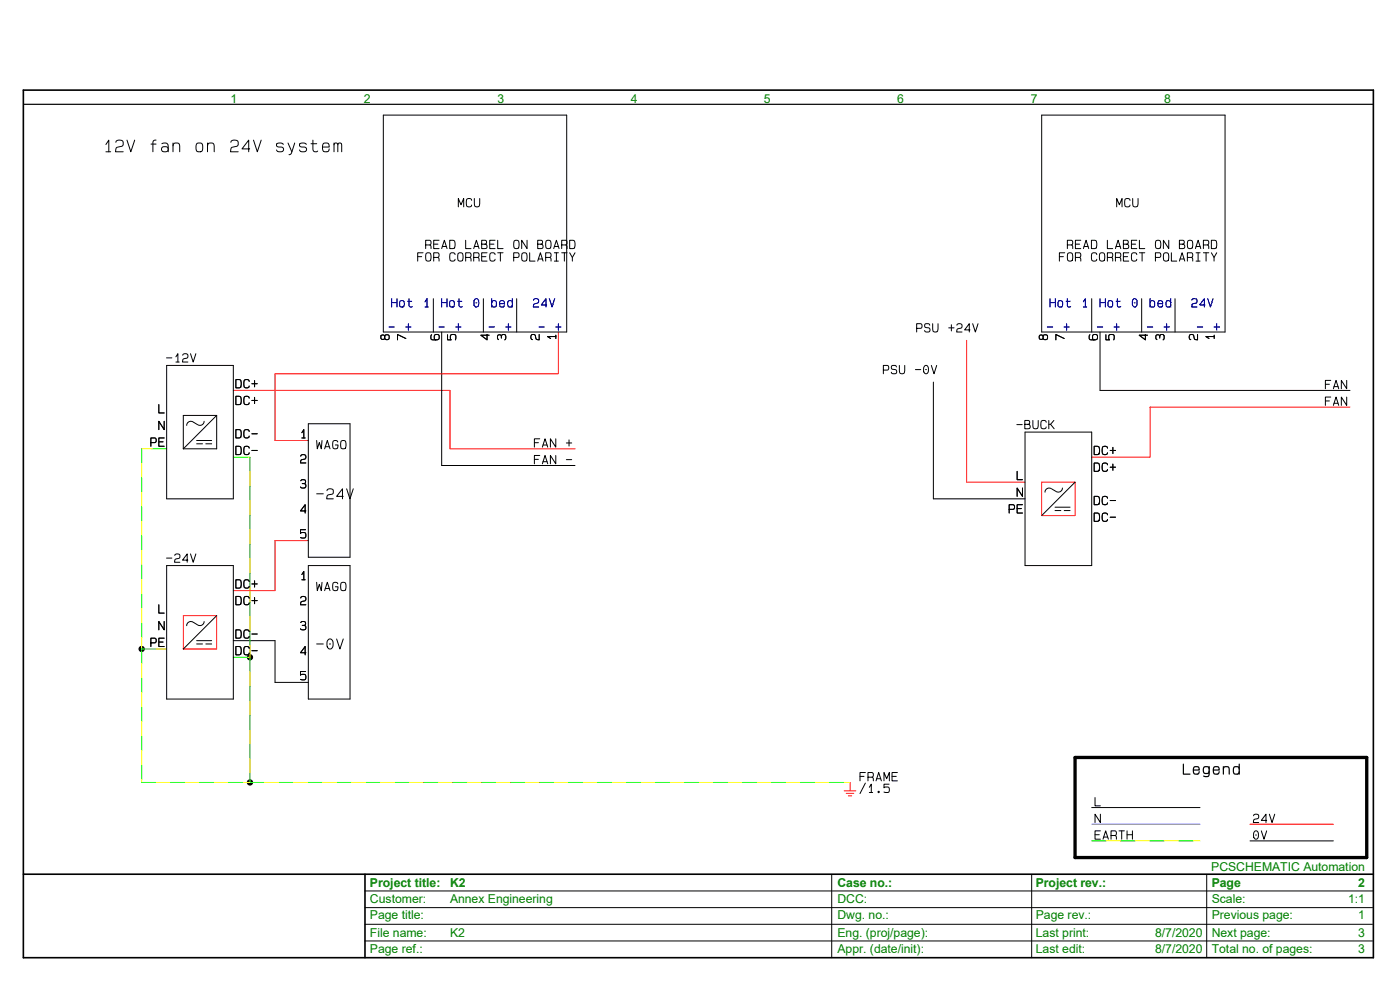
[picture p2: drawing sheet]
<svg xmlns="http://www.w3.org/2000/svg" width="420mm" height="297mm" viewBox="0 0 420 297" stroke-linecap="round" stroke-linejoin="round" font-family="sans-serif">
<path d="M7 27h405v260h-405zM7 262h405M109.5 262v25" fill="none" stroke="#000" stroke-width=".49"/>
<g fill="none" stroke="#000" stroke-width=".3">
<path d="M115 34.5h55v65h-55zM312.5 34.5h55v65h-55zM31.8 43.3l.8-1.3v3.5M31.8 45.5h1.4M34.8 42.7v-.4a1.16 1.16 0 0 1 1.8-.2 1.16 1.16 0 0 1 0 1.7l-1.6 .4-.4 1.3h2.4M38.1 42l1.1 3.5 1.2-3.5M45.3 43.2h1.5M46.8 42a.71 .71 0 0 0-.9 .7v2.8M48.6 43.1l.1-.1a1.14 1.14 0 0 1 1.8 .7v1.8M50.5 44.6l-.1-.3a1.15 1.15 0 0 0-1.9 .3 .74 .74 0 0 0 .6 .9l1.1-.1 .3-.6M51.9 42.9v2.6M51.9 43.7l.1-.4a1.19 1.19 0 0 1 1.6-.3l.3 .7v1.8"/>
<path d="M59.1 43a1.23 1.23 0 0 1 1.6 .3 2.47 2.47 0 0 1-.2 2.1 1.19 1.19 0 0 1-1.6-.4 2.39 2.39 0 0 1 .2-2zM62.3 42.9v2.6M62.3 43.7l.1-.4a1.19 1.19 0 0 1 1.6-.3l.3 .7v1.8M69.3 42.7v-.4a1.16 1.16 0 0 1 1.8-.2 1.16 1.16 0 0 1 0 1.7l-1.6 .4-.3 1.3h2.3M74.9 44.6h-2.3l2-2.6v3.5M76.1 42l1.1 3.5 1.2-3.5M85 43.3l-.7-.4-1.2 .2v.7l1.3 .3a.71 .71 0 0 1 .7 .7 .71 .71 0 0 1-.7 .7l-1.2-.1-.2-.5M86.4 42.9l1.1 2.6M88.4 42.9l-.9 2.9-.3 .4-.5 .2M91.9 43.3l-.7-.4-1.2 .2v.7l1.3 .3a.71 .71 0 0 1 .7 .7 .71 .71 0 0 1-.7 .7l-1.2-.1-.2-.5M93.3 43.1h1.7M93.9 42l.1 3.1 .4 .4 .9-.2"/>
<path d="M96.8 44.1h2a.95 .95 0 0 0-.7-1.2l-1.1 .1a2.31 2.31 0 0 0 0 2.4 1.23 1.23 0 0 0 1.7-.4l.1-.4M100.2 42.9v2.6M100.2 43.4l.4-.5 .7 .2v2.4M101.3 43.4l.4-.5 .7 .2 .1 2.4M142.3 59.5l.1 2a.79 .79 0 0 0 .7 .5 .79 .79 0 0 0 .7-.5l.1-2M339.8 59.5l.1 2a.79 .79 0 0 0 .7 .5 .79 .79 0 0 0 .7-.5l.1-2M125.3 76.9h1.2M126.9 75.8h-1.6v2.5M127.7 73.4l1.4-.1 .2-.4-.1-.7-.3-.2h-1.2v2.5M127.8 76l.5-.2 .9 .2v1.8l-.5 .5a.71 .71 0 0 1-.9-.5zM128.9 73.4l.3 .2 .1 .9M130.1 73.2h1.3"/>
<path d="M130.1 77.2l1.4-.1 .2-.4-.1-.7-.3-.2h-1.2v2.5M131.3 77.2l.3 .2 .1 .9M131.7 72h-1.6v2.5h1.6M132.5 74.5l.8-2.5 .8 2.5M132.7 73.9h1.2M134.9 72h1l.5 .2 .1 1.4-.3 .8-1.3 .1zM136.5 76.3a.83 .83 0 0 0-1-.6 .83 .83 0 0 0-.6 1v.6a.83 .83 0 0 0 .6 1 .83 .83 0 0 0 1-.6M137.4 76l.5-.2 .9 .2v1.8l-.5 .5a.71 .71 0 0 1-.9-.5zM137.5 62v-2.5l.8 1.9 .8-1.9v2.5M139.7 72v2.5h1.6M139.7 77.2l1.4-.1 .2-.4-.1-.7-.3-.2h-1.2v2.5M140.9 77.2l.3 .2 .1 .9"/>
<path d="M141.5 60a.83 .83 0 0 0-1-.5 .83 .83 0 0 0-.6 .9v.7a.83 .83 0 0 0 .6 .9 .83 .83 0 0 0 1-.6M142.1 74.5l.8-2.5 .8 2.5M142.1 77.2l1.4-.1 .2-.4-.1-.7-.3-.2h-1.2v2.5M142.3 73.9h1.2M143.3 77.2l.3 .2 .1 .9M144.5 73.2l1.3-.1 .1-.9-.3-.2h-1.1v2.5h1a.67 .67 0 0 0 .6-.7 .67 .67 0 0 0-.6-.6M144.5 76.9h1.3M146.1 75.8h-1.6v2.5h1.6M146.9 73.2h1.3M148.5 72h-1.6v2.5h1.6M148.5 76.3a.83 .83 0 0 0-1-.6 .83 .83 0 0 0-.6 1v.6a.83 .83 0 0 0 .6 1 .83 .83 0 0 0 1-.6M149.3 72v2.5h1.6"/>
<path d="M149.3 75.8h1.6M150.1 75.8v2.5M154.1 77.2l1.4-.1 .2-.4-.1-.7-.3-.2h-1.2v2.5M154.2 72.2l.5-.2 .9 .2v1.8l-.5 .5a.71 .71 0 0 1-.9-.5zM156.6 76l.5-.2 .9 .2v1.8l-.5 .5a.71 .71 0 0 1-.9-.5zM158.1 72v2.5l-1.6-2.5v2.5M158.9 75.8v2.5h1.6M161.3 73.2l1.3-.1 .1-.9-.3-.2h-1.1v2.5h1a.67 .67 0 0 0 .6-.7 .67 .67 0 0 0-.6-.6M161.3 78.3l.8-2.5 .8 2.5M161.5 77.6h1.2M163.7 77.2l1.4-.1 .2-.4-.1-.7-.3-.2h-1.2v2.5M163.8 72.2l.5-.2 .9 .2v1.8l-.5 .5a.71 .71 0 0 1-.9-.5z"/>
<path d="M164.9 77.2l.3 .2 .1 .9M166.1 74.5l.8-2.5 .8 2.5M166.3 73.9h1.2M166.3 78.3h1.2M166.3 75.8h1.2M166.9 75.8v2.5M168.5 73.4l1.4-.1 .2-.4-.1-.7-.3-.2h-1.2v2.5M168.5 75.8h1.6M169.3 75.8v2.5M169.7 73.4l.3 .2 .1 .9M170.9 72h1l.5 .2 .1 1.4-.3 .8-1.3 .1zM170.9 75.8l.8 1.4v1.1"/>
<path d="M172.5 75.8l-.8 1.4M317.8 76.9h1.2M319.4 75.8h-1.6v2.5M320.2 73.4l1.4-.1 .2-.4-.1-.7-.3-.2h-1.2v2.5M320.3 76l.5-.2 .9 .2v1.8l-.5 .5a.71 .71 0 0 1-.9-.5zM321.4 73.4l.3 .2 .1 .9M322.6 73.2h1.3M322.6 77.2l1.4-.1 .2-.4-.1-.7-.3-.2h-1.2v2.5M323.8 77.2l.3 .2 .1 .9M324.2 72h-1.6v2.5h1.6M325 74.5l.8-2.5 .8 2.5M325.2 73.9h1.2"/>
<path d="M327.4 72h1l.5 .2 .1 1.4-.3 .8-1.3 .1zM329 76.3a.83 .83 0 0 0-.9-.6 .83 .83 0 0 0-.7 1v.6a.83 .83 0 0 0 .7 1 .83 .83 0 0 0 .9-.6M329.9 76l.5-.2 .9 .2v1.8l-.5 .5a.71 .71 0 0 1-.9-.5zM332.2 72v2.5h1.6M332.2 77.2l1.4-.1 .2-.4-.1-.7-.3-.2h-1.2v2.5M333.4 77.2l.3 .2 .1 .9M334.6 74.5l.8-2.5 .8 2.5M334.6 77.2l1.4-.1 .2-.4-.1-.7-.3-.2h-1.2v2.5M334.8 73.9h1.2M335 62v-2.5l.8 1.9 .8-1.9v2.5M335.8 77.2l.3 .2 .1 .9M337 73.2l1.3-.1 .1-.9-.3-.2h-1.1v2.5h1a.67 .67 0 0 0 .6-.7 .67 .67 0 0 0-.6-.6"/>
<path d="M337 76.9h1.3M338.6 75.8h-1.6v2.5h1.6M339 60a.83 .83 0 0 0-1-.5 .83 .83 0 0 0-.6 .9v.7a.83 .83 0 0 0 .6 .9 .83 .83 0 0 0 1-.6M339.4 73.2h1.3M341 72h-1.6v2.5h1.6M341 76.3a.83 .83 0 0 0-.9-.6 .83 .83 0 0 0-.7 1v.6a.83 .83 0 0 0 .7 1 .83 .83 0 0 0 .9-.6M341.8 72v2.5h1.6M341.8 75.8h1.6M342.6 75.8v2.5M346.6 77.2l1.4-.1 .2-.4-.1-.7-.3-.2h-1.2v2.5M346.8 72.2l.4-.2 .9 .2v1.8l-.5 .5a.71 .71 0 0 1-.9-.5zM349.1 76l.5-.2 .9 .2v1.8l-.5 .5a.71 .71 0 0 1-.9-.5z"/>
<path d="M350.6 72v2.5l-1.6-2.5v2.5M351.4 75.8v2.5h1.6M353.8 73.2l1.3-.1 .1-.9-.3-.2h-1.1v2.5h1a.67 .67 0 0 0 .6-.7 .67 .67 0 0 0-.6-.6M353.8 78.3l.8-2.5 .8 2.5M354 77.6h1.2M356.2 77.2l1.4-.1 .2-.4-.1-.7-.3-.2h-1.2v2.5M356.3 72.2l.5-.2 .9 .2v1.8l-.5 .5a.71 .71 0 0 1-.9-.5zM357.4 77.2l.3 .2 .1 .9M358.6 74.5l.8-2.5 .8 2.5M358.8 73.9h1.2M358.8 78.3h1.2M358.8 75.8h1.2"/>
<path d="M359.4 75.8v2.5M361 73.4l1.4-.1 .2-.4-.1-.7-.3-.2h-1.2v2.5M361 75.8h1.6M361.8 75.8v2.5M362.2 73.4l.3 .2 .1 .9M363.4 75.8l.8 1.4v1.1M363.4 72h1l.5 .2 .1 1.4-.3 .8-1.3 .1zM365 75.8l-.8 1.4M130 89.5v10M132.5 99.5v40h40M145 89.5v10M155 89.5v10"/>
<path d="M275 98.4l1.4-.1 .2-.4-.1-.7-.3-.2h-1.2v2.5M278.9 97.5l-.4-.5-.9 .1-.2 .4 .2 .6 1.3 .4 .1 .5-.2 .4-.9 .1-.5-.5M279.8 97l.1 2a.79 .79 0 0 0 .7 .5 .79 .79 0 0 0 .7-.5l.1-2M284.6 98.3h1.6M285.4 97.3v1.9M287.1 97.5a.8 .8 0 0 1 1.2-.4 .8 .8 0 0 1 0 1.2l-1 .3-.3 .9h1.6M291 98.9h-1.6l1.4-1.9v2.5M291.8 97l.8 2.5 .8-2.5M327.5 89.5v10M330 99.5v17.5h75M342.5 89.5v10M352.5 89.5v10"/>
<path d="M50 107.3h1.6M50 109.5h20v40h-20zM52.8 106.9l.6-.9v2.5M52.8 108.5h1M54.8 106.5a.8 .8 0 0 1 1.2-.5 .8 .8 0 0 1 .1 1.3l-1.1 .3-.2 .9h1.6M57.1 106l.9 2.5 .8-2.5M70.8 113.7h1l.4 .3 .2 1.3-.4 .9h-1.2zM70.8 118.8h1l.4 .2 .2 1.3-.4 .9-1.2 .1zM74.8 114.3a.83 .83 0 0 0-1-.6 .83 .83 0 0 0-.6 1v.6a.83 .83 0 0 0 .6 1 .83 .83 0 0 0 1-.6M74.8 119.3a.83 .83 0 0 0-1-.5 .83 .83 0 0 0-.6 .9v.6a.83 .83 0 0 0 .6 1 .83 .83 0 0 0 1-.6M75.6 115h1.6M76.4 114.1v1.8"/>
<path d="M76.4 119.1v1.8M115.4 100.8l.5-.5 .6 .1 .3 .3v.7l-.3 .3h-.8l-.3-.4M121.8 101.5l-2.5-1.3v1.7M129.5 100.3l-.2 .4v1a2.66 2.66 0 0 0 2.2 0l.3-.4-.1-.8-1-.3-.4 .5 .1 1 .3 .2M134.3 100.3v1.6h1.1l-.3-.5v-.7l.3-.4h1.1a1.22 1.22 0 0 1 .1 1.6M146.1 100.2v1.7l-1.8-1.4h2.4M150.4 101.3l-.1-.8-.8-.1-.3 1.1 .4 .3M150.4 100.8l.5-.6 .8 .3a1.13 1.13 0 0 1-.3 1.4M161.8 100.2v1.7l-1-.3-.4-1.3a.82 .82 0 0 0-1.1 .4 .82 .82 0 0 0 .4 1.1M166.8 100.9h-2.5l.9 .6M166.8 100.5v1M265 110.9l1.4-.1 .2-.4-.1-.7-.3-.2h-1.2v2.5"/>
<path d="M268.9 110l-.4-.5-.9 .1-.2 .4 .2 .6 1.3 .4 .1 .5-.2 .4-.9 .1-.5-.5M269.8 109.5l.1 2a.79 .79 0 0 0 .7 .5 .79 .79 0 0 0 .7-.5l.1-2M274.6 110.8h1.6M277.5 109.6l.2-.1a1.35 1.35 0 0 1 1 1.1 1.35 1.35 0 0 1-.5 1.3l-.3 .1a1.35 1.35 0 0 1-1-1 1.35 1.35 0 0 1 .6-1.4zM277.7 110.8h.2M279.4 109.5l.8 2.5 .8-2.5M280 114.5v35h27.5M312.9 100.8l.5-.5 .6 .1 .3 .3v.7l-.3 .3h-.8l-.3-.4M319.3 101.5l-2.5-1.3v1.7M327 100.3l-.3 .4 .1 1a2.66 2.66 0 0 0 2.2 0l.2-.4v-.8l-1-.3-.4 .5 .1 1 .3 .2M331.8 100.3v1.6h1.1l-.3-.5v-.7l.3-.4h1.1a1.22 1.22 0 0 1 .1 1.6M343.6 100.2v1.7l-1.8-1.4h2.5"/>
<path d="M347.9 100.8l.5-.6 .8 .3a1.13 1.13 0 0 1-.3 1.4M347.9 101.3v-.8l-.9-.1-.2 1.1 .3 .3M359.3 100.2v1.7l-1-.3-.4-1.3a.82 .82 0 0 0-1.1 .4 .82 .82 0 0 0 .4 1.1M364.3 100.5v1M364.3 100.9h-2.5l.9 .6M397.6 115.2h1.2M399.2 114h-1.6v2.5M399.2 119h-1.6v2.5M400 116.5l.8-2.5 .8 2.5M400.2 115.9h1.2M404 114v2.5l-1.6-2.5v2.5M404 119v2.5l-1.6-2.5v2.5"/>
<path d="M45.3 132.7l1.4-.1 .2-.4-.1-.7-.3-.2h-1.2v2.5M47.6 121.3v2.5h1.7M47.6 132.4h1.3M49.3 131.3h-1.7v2.5h1.7M49.3 126.3v2.5l-1.7-2.5v2.5M57.9 126.4a1.24 1.24 0 0 0-1.9 1.1M58 126.5l1.2 .8M59 132h4.5M59 133h1.7M61.2 126.3a1.24 1.24 0 0 1-1.8 1M61.7 133h1.8M65 124.5h-10v10"/>
<path d="M65 124.5l-10 10M65 124.5v10h-10M70.8 128.8h1l.4 .2 .2 1.3-.4 .9-1.2 .1zM70.8 133.8h1l.4 .2 .2 1.3-.4 .9h-1.2zM74.8 129.3a.83 .83 0 0 0-1-.6 .83 .83 0 0 0-.6 1v.6a.83 .83 0 0 0 .6 1 .83 .83 0 0 0 1-.6M74.8 134.3a.83 .83 0 0 0-1-.6 .83 .83 0 0 0-.6 1v.6a.83 .83 0 0 0 .6 1 .83 .83 0 0 0 1-.6M75.6 120h1.6M75.6 130h1.6M75.6 135h1.6M90.2 136.7a.8 .8 0 0 1 1.2-.4 .8 .8 0 0 1 .1 1.3l-1.1 .2-.3 .9h1.7M90.6 129.7l.5-.9v2.5M90.6 131.3h.9"/>
<path d="M92.5 127h12.5v40h-12.5zM95 132l.2 2.5 .6-1.9 .6 1.9 .2-2.5M97.4 134.5l.8-2.5 .8 2.5M97.6 133.9h1.2M101.3 132.5l-.5-.5a.71 .71 0 0 0-.9 .5v1.5a.79 .79 0 0 0 .7 .5 .79 .79 0 0 0 .7-.5l.1-.6h-.8M102.3 132.2l.5-.2 .9 .2v1.8l-.5 .5a.71 .71 0 0 1-.9-.5zM160.3 132.7h1.2M160.3 137.7h1.2M161.9 131.5h-1.6v2.5M161.9 136.5h-1.6v2.5M162.7 134l.8-2.5 .8 2.5M162.7 139l.8-2.5 .8 2.5"/>
<path d="M162.9 133.4h1.2M162.9 138.4h1.2M166.7 131.5v2.5l-1.6-2.5v2.5M166.7 136.5v2.5l-1.6-2.5v2.5M169.9 132.8h1.6M169.9 137.8h1.6M170.7 131.8v1.9M305.1 127.3h1.6M307.4 127.2l1.3-.1 .1-.9-.3-.2h-1.1v2.5h1a.67 .67 0 0 0 .7-.7 .67 .67 0 0 0-.7-.6M307.5 129.5h20v40h-20zM309.9 126v2a.79 .79 0 0 0 .8 .5 .79 .79 0 0 0 .7-.5l.1-2M313.9 126.6a.83 .83 0 0 0-1-.6 .83 .83 0 0 0-.6 .9v.7a.83 .83 0 0 0 .6 .9 .83 .83 0 0 0 1-.5"/>
<path d="M314.6 126v2.5M314.6 127.2h.6l1.1 1.3M316.2 126l-1 1.2M328.3 133.8h.9l.5 .2 .2 1.3-.4 .9h-1.2zM328.3 138.8h.9l.5 .2 .2 1.3-.4 .9-1.2 .1zM332.3 134.3a.83 .83 0 0 0-1-.6 .83 .83 0 0 0-.7 1v.6a.83 .83 0 0 0 .7 1 .83 .83 0 0 0 1-.6M332.3 139.3a.83 .83 0 0 0-1-.5 .83 .83 0 0 0-.7 .9v.6a.83 .83 0 0 0 .7 1 .83 .83 0 0 0 1-.6M333.1 135h1.6M333.9 134.1v1.8M333.9 139.1v1.8M397.6 120.2h1.2M400 121.5l.8-2.5 .8 2.5"/>
<path d="M400.2 120.9h1.2M90.2 144.1l.4-.3 1 .2-.1 .9h-.8M91.2 144.9l.6 .5-.3 .8a1.13 1.13 0 0 1-1.4-.3M91.7 158.8h-1.6v1.1l.5-.3h.7l.4 .3v1.1a1.22 1.22 0 0 1-1.6 .1M91.8 153.1h-1.7l1.4-1.8v2.5M95 148h2M98.1 147.1a.99 .99 0 0 1 1.5-.6 .99 .99 0 0 1 .1 1.6l-1.4 .3-.3 1.1h2M103 148.8h-2l1.7-2.3v3M104 146.5l1 3 1-3M302.7 152.7l1.4-.1 .3-.4-.1-.7-.3-.2h-1.3v2.5M305.1 141.3v2.5h1.6M305.1 152.4h1.3"/>
<path d="M306.7 151.3h-1.6v2.5h1.6M306.7 146.3v2.5l-1.6-2.5v2.5M315.4 146.4a1.24 1.24 0 0 0-1.9 1.1M315.5 146.5l1.3 .8M316.5 152h4.5M316.5 153h1.8M318.7 146.3a1.24 1.24 0 0 1-1.8 1M319.3 153h1.7M322.5 144.5l-10 10M328.3 148.8h.9l.5 .2 .2 1.3-.4 .9-1.2 .1zM328.3 153.8h.9l.5 .2 .2 1.3-.4 .9-1.2 .1zM332.3 149.3a.83 .83 0 0 0-1-.5 .83 .83 0 0 0-.7 .9v.6a.83 .83 0 0 0 .7 1 .83 .83 0 0 0 1-.6"/>
<path d="M332.3 154.3a.83 .83 0 0 0-1-.6 .83 .83 0 0 0-.7 1v.6a.83 .83 0 0 0 .7 1 .83 .83 0 0 0 1-.6M333.1 140h1.6M333.1 150h1.6M333.1 155h1.6M50 167.3h1.6M50 169.5h20v40h-20zM52.4 166.5a.8 .8 0 0 1 1.2-.4 .8 .8 0 0 1 .1 1.2l-1.1 .3-.2 .9h1.6M56.4 167.9h-1.6l1.4-1.9v2.5M57.1 166l.9 2.5 .8-2.5M70.8 173.8h1l.4 .2 .2 1.3-.4 .9-1.2 .1zM70.8 178.8h1l.4 .2 .2 1.3-.4 .9-1.2 .1zM74.8 174.3a.83 .83 0 0 0-1-.6 .83 .83 0 0 0-.6 1v.6a.83 .83 0 0 0 .6 1 .83 .83 0 0 0 1-.6"/>
<path d="M74.8 179.3a.83 .83 0 0 0-1-.6 .83 .83 0 0 0-.6 1v.6a.83 .83 0 0 0 .6 1 .83 .83 0 0 0 1-.6M75.6 175h1.6M76.4 174.1v1.8M76.4 179.1v1.8M90.2 179.2a.8 .8 0 0 1 1.2-.4 .8 .8 0 0 1 .1 1.3l-1.1 .2-.3 1h1.7M90.6 172.2l.5-.9v2.5M90.6 173.8h.9M92.5 169.5h12.5v40h-12.5zM95 174.5l.2 2.5 .6-1.9 .6 1.9 .2-2.5M97.4 177l.8-2.5 .8 2.5M97.6 176.4h1.2M101.3 175l-.5-.5a.71 .71 0 0 0-.9 .5v1.6a.79 .79 0 0 0 .7 .4 .79 .79 0 0 0 .7-.4l.1-.7h-.8"/>
<path d="M102.3 174.8l.5-.3 .9 .3v1.8l-.5 .4a.71 .71 0 0 1-.9-.4zM45.3 192.7l1.4-.1 .2-.4-.1-.7-.3-.2h-1.2v2.5M47.6 181.3v2.4h1.7M47.6 192.4h1.3M49.3 191.3h-1.7v2.5h1.7M49.3 186.3v2.5l-1.7-2.5v2.5M57.9 186.4a1.24 1.24 0 0 0-1.9 1.1M58 186.5l1.2 .8M59 192h4.5M59 193h1.7M61.2 186.3a1.24 1.24 0 0 1-1.8 1M61.7 193h1.8"/>
<path d="M65 184.5l-10 10M70 192h12.5v12.5h10M70.8 188.8h1l.4 .2 .2 1.3-.4 .9-1.2 .1zM70.8 193.8h1l.4 .2 .2 1.3-.4 .9-1.2 .1zM74.8 189.3a.83 .83 0 0 0-1-.5 .83 .83 0 0 0-.6 .9v.6a.83 .83 0 0 0 .6 1 .83 .83 0 0 0 1-.6M74.8 194.3a.83 .83 0 0 0-1-.5 .83 .83 0 0 0-.6 .9v.6a.83 .83 0 0 0 .6 1 .83 .83 0 0 0 1-.6M75.6 180h1.6M75.6 190h1.6M75.6 195h1.6M90.2 186.6l.4-.3 1 .2-.1 .9h-.8M91.2 187.4l.6 .5-.3 .8a1.13 1.13 0 0 1-1.4-.3M91.8 195.6h-1.7l1.4-1.8v2.5"/>
<path d="M95 193h2M98.6 191.6a.94 .94 0 0 1 1 .1 .94 .94 0 0 1 .3 .9 1.52 1.52 0 0 1-.7 1.9 .94 .94 0 0 1-1.1-1.1 1.67 1.67 0 0 1 .5-1.8zM98.8 193h.4M101 191.5l1 3 1-3M91.7 201.3h-1.6v1.1l.5-.3h.7l.4 .3v1.1a1.22 1.22 0 0 1-1.6 .1M258 232.7h1.2M259.6 231.5h-1.6v2.5M259.6 234.7l-1.6 3.1M260.4 232.9h1.4l.2-.4-.1-.7-.3-.3h-1.2v2.5M260.8 235.9l.6-.9v2.5M260.8 237.5h1M261.6 232.9l.3 .3 .1 .8"/>
<path d="M262.8 234l.8-2.5 .8 2.5M263 233.4h1.2M265.2 234v-2.5l.8 1.9 .8-1.9v2.5M266.7 235h-1.5v1.1l.5-.2h.6l.4 .2v1.2a1.22 1.22 0 0 1-1.5 .1M267.6 232.7h1.3M269.2 231.5h-1.6v2.5h1.6M328.5 239v2.5h1.6M327.5 242h32.5M328.5 250.2h1.3M330.1 249h-1.6v2.5h1.6M330.1 244v2.5l-1.6-2.5v2.5M330.9 251.5l.8-2.5 .8 2.5"/>
<path d="M331.1 250.9h1.2M333.3 250.4l1.4-.1 .2-.4-.1-.7-.3-.2h-1.2v2.5M334.5 250.4l.3 .2 .1 .9M335.7 249h1.6M336.5 249v2.5M338.1 249v2.5M338.1 250.2h1.6M339.7 249v2.5M375 252h25M376.1 244.5a.8 .8 0 0 1 1.2-.4 .8 .8 0 0 1 0 1.2l-1 .3-.3 .9h1.6M376.5 249.1l.2-.1a1.35 1.35 0 0 1 1 1.1 1.35 1.35 0 0 1-.6 1.3l-.2 .1a1.35 1.35 0 0 1-1-1.1 1.35 1.35 0 0 1 .6-1.3zM376.7 250.3h.2"/>
<path d="M378.4 249l.8 2.5 .8-2.5M380 245.9h-1.6l1.4-1.9v2.5M380.8 244l.8 2.5 .8-2.5M109.5 272h302.3M109.5 277h302.3M109.5 267h302.5M249.5 262v25M309.5 262v25M362 262v25M109.5 282h302.3"/>
<circle cx="114.9" cy="101" r=".69"/>
<circle cx="312.4" cy="101" r=".69"/>
<circle cx="42.5" cy="194.5" r=".79"/>
<circle cx="75" cy="197" r=".79"/>
<circle cx="75" cy="234.5" r=".79"/>
<circle cx="263.6" cy="237.4" r=".2"/>
</g>
<path d="M7.3 31.3h404.7M355 229v3h2M358 230.8h1.8a.8 .8 0 0 0-.6-1h-.9l-.2 .3v1.5a1.08 1.08 0 0 0 1.4 .3l.3-.6M362.8 230.5l-.1-.4a.98 .98 0 0 0-1.6 0v1.3a1.08 1.08 0 0 0 1.4 .3l.3-.6M362.8 229.8l-.1 2.6a1.15 1.15 0 0 1-1.6 .2M364 230.8h1.8a.8 .8 0 0 0-.6-1h-.9l-.2 .3v1.5a1.08 1.08 0 0 0 1.4 .3l.3-.6M367 229.8v2.2M367 230.5l.1-.4a.98 .98 0 0 1 1.6 0l.1 1.9M371.8 229v3M371.8 230.5l-.1-.4a.98 .98 0 0 0-1.6 0v1.5a1.08 1.08 0 0 0 1.4 .3l.3-.6" fill="none" stroke="#000" stroke-width=".36"/>
<g fill="#000">
<circle cx="42.5" cy="194.5" r=".79"/>
<circle cx="75" cy="197" r=".79"/>
<circle cx="75" cy="234.5" r=".79"/>
</g>
<g fill="none" stroke="#0f0" stroke-width=".3">
<path d="M42.5 134.5v4.4M45.7 134.5h4.3M70 137h4.4M75 137v4.4M42.5 143.2v4.4M42.5 151.9v4.4M75 145.7v4.4M75 154.4v4.4M42.5 160.6v4.4M42.5 169.3v4.3M42.5 178v4.3M75 163.1v4.3"/>
<path d="M75 171.8v4.3M42.5 186.7v4.3M46.8 194.5h-4.3v4.4M70 197h4.4M75 180.5v4.3M75 189.2v4.3M75 197v4.4M42.5 203.2v4.4M42.5 211.9v4.3M75 205.7v4.4M75 214.4v4.4M42.5 220.6v4.3"/>
<path d="M42.5 229.3v4.3M42.5 234.5h4.3M51.2 234.5h4.3M59.9 234.5h4.3M68.6 234.5h4.3M75 223.1v4.3M75 231.8v2.7h4.4M83.7 234.5h4.4M92.4 234.5h4.3M101.1 234.5h4.3M109.8 234.5h4.3M118.5 234.5h4.3"/>
<path d="M127.2 234.5h4.3M135.9 234.5h4.3M144.6 234.5h4.3M153.3 234.5h4.3M162 234.5h4.3M170.6 234.5h4.4M179.3 234.5h4.4M188 234.5h4.4M196.7 234.5h4.4M205.4 234.5h4.4M214.1 234.5h4.4M222.8 234.5h4.4"/>
<path d="M231.5 234.5h4.4M240.2 234.5h4.4M248.9 234.5h4.4M327.5 252h4.4M336.2 252h4.4M344.9 252h4.3M353.6 252h4.3"/>
</g>
<g fill="none" stroke="#ff0" stroke-width=".3">
<path d="M42.5 138.9v4.3M42.5 134.5h3.2M74.4 137h.6M42.5 147.6v4.3M42.5 156.3v4.3M75 141.4v4.3M75 150.1v4.3M75 158.8v4.3M42.5 165v4.3M42.5 173.6v4.4M75 167.4v4.4M75 176.1v4.4"/>
<path d="M42.5 182.3v4.4M42.5 191v3.5M42.5 198.9v4.3M46.8 194.5h3.2M75 193.5v3.5h-.6M75 184.8v4.4M42.5 207.6v4.3M42.5 216.2v4.4M75 201.4v4.3M75 210.1v4.3M75 218.8v4.3M42.5 224.9v4.4"/>
<path d="M42.5 233.6v.9M46.8 234.5h4.4M55.5 234.5h4.4M64.2 234.5h4.4M72.9 234.5h2.1M75 227.4v4.4M79.4 234.5h4.3M88.1 234.5h4.3M96.7 234.5h4.4M105.4 234.5h4.4M114.1 234.5h4.4M122.8 234.5h4.4"/>
<path d="M131.5 234.5h4.4M140.2 234.5h4.4M148.9 234.5h4.4M157.6 234.5h4.4M166.3 234.5h4.3M175 234.5h4.3M183.7 234.5h4.3M192.4 234.5h4.3M201.1 234.5h4.3M209.8 234.5h4.3M218.5 234.5h4.3M227.2 234.5h4.3"/>
<path d="M235.9 234.5h4.3M244.6 234.5h4.3M253.3 234.5h1.7M331.9 252h4.3M340.6 252h4.3M349.2 252h4.4M357.9 252h2.1"/>
</g>
<path d="M167.5 99.5v12.5h-85v20h10M70 117h65v17.5h37.5M290 102v42.5h17.5M405 122h-60v15h-17.5M312.5 144.5h10v10h-10zM92.5 162h-10v15h-12.5M55 184.5h10v10h-10zM253.3 237h3.5M253.9 237.8h2.2M254.5 238.5h1M255 234.5v2.5M375 247h25" fill="none" stroke="#f00" stroke-width=".3"/>
<path d="M327.5 247h32.5" fill="none" stroke="#0080ff" stroke-width=".3"/>
<path d="M322.5 227h87.5v30h-87.5z" fill="none" stroke="#000" stroke-width=".99"/>
<g fill="none" stroke="#00f" stroke-width=".3">
<path d="M116.7 98h1.6M117.5 89.5v2.5M117.5 90.7h1.6M119.1 89.5v2.5M120.1 90.2a.83 .83 0 0 1 1.1 .2v1.3a.83 .83 0 0 1-1.1 .2l-.2-.5zM121.7 98h1.6M122.3 90.3h1.2M122.5 97.1v1.8M122.7 89.5l.1 2.3 .3 .2 .6-.1M127.5 90.4l.6-.9v2.5M127.5 92h1M131.7 98h1.6"/>
<path d="M132.5 89.5v2.5M132.5 90.7h1.6M134.1 89.5v2.5M135.1 90.2a.83 .83 0 0 1 1.1 .2v1.3a.83 .83 0 0 1-1.1 .2l-.2-.5zM136.7 98h1.6M137.3 90.3h1.2M137.5 97.1v1.8M137.7 89.5l.1 2.3 .3 .2 .6-.1M142.6 89.6l.2-.1a1.35 1.35 0 0 1 1 1.1 1.35 1.35 0 0 1-.5 1.3l-.3 .1a1.35 1.35 0 0 1-1-1 1.35 1.35 0 0 1 .6-1.4zM142.8 90.8h.2M146.7 98h1.6M147.5 90.8l.1-.4a.83 .83 0 0 1 1.1-.2l.1 1.5a.83 .83 0 0 1-1.1 .2l-.2-.5"/>
<path d="M147.5 89.5v2.5M149.9 91h1.4l-.1-.6a.83 .83 0 0 0-1.1-.2l-.1 1.5a.83 .83 0 0 0 1.1 .2l.2-.5M151.7 98h1.6M152.5 97.1v1.8M153.7 90.8l-.1-.4a.83 .83 0 0 0-1.1-.2l-.1 1.5a.83 .83 0 0 0 1.1 .2l.2-.5M153.7 89.5v2.5M160.1 90a.8 .8 0 0 1 1.2-.4 .8 .8 0 0 1 0 1.2l-1 .3-.3 .9h1.6M161.7 98h1.6M164 91.4h-1.6l1.4-1.9v2.5M164.8 89.5l.8 2.5 .8-2.5M166.7 98h1.6M167.5 97.1v1.8"/>
<path d="M314.2 98h1.6M315 89.5v2.5M315 90.7h1.6M316.6 89.5v2.5M317.6 90.2a.83 .83 0 0 1 1.1 .2v1.3a.83 .83 0 0 1-1.1 .2l-.2-.5zM319.2 98h1.6M319.8 90.3h1.2M320 97.1v1.8M320.2 89.5l.1 2.3 .3 .2 .6-.1M325 90.4l.6-.9v2.5M325 92h1M329.2 98h1.6"/>
<path d="M330 89.5v2.5M330 90.7h1.6M331.6 89.5v2.5M332.6 90.2a.83 .83 0 0 1 1.1 .2v1.3a.83 .83 0 0 1-1.1 .2l-.2-.5zM334.2 98h1.6M334.8 90.3h1.2M335 97.1v1.8M335.2 89.5l.1 2.3 .3 .2 .6-.1M340.1 89.6l.2-.1a1.35 1.35 0 0 1 1 1.1 1.35 1.35 0 0 1-.5 1.3l-.2 .1a1.35 1.35 0 0 1-1.1-1 1.35 1.35 0 0 1 .6-1.4zM340.3 90.8h.3M344.2 98h1.6M345 90.8l.1-.4a.83 .83 0 0 1 1.1-.2l.2 1.5a.83 .83 0 0 1-1.2 .2l-.2-.5"/>
<path d="M345 89.5v2.5M347.4 91h1.4l-.1-.6a.83 .83 0 0 0-1.1-.2l-.1 1.5a.83 .83 0 0 0 1.1 .2l.2-.5M349.2 98h1.6M350 97.1v1.8M351.2 90.8v-.4a.83 .83 0 0 0-1.2-.2l-.1 1.5a.83 .83 0 0 0 1.1 .2l.2-.5M351.2 89.5v2.5M357.6 90a.8 .8 0 0 1 1.2-.4 .8 .8 0 0 1 0 1.2l-1 .3-.3 .9h1.6M359.2 98h1.6M361.5 91.4h-1.6l1.4-1.9v2.5M362.3 89.5l.8 2.5 .8-2.5M364.2 98h1.6M365 97.1v1.8"/>
</g>
<g font-size="3.7" fill="#008000">
<text x="69.2" y="30.8">1</text>
<text x="109.2" y="30.8">2</text>
<text x="149.2" y="30.8">3</text>
<text x="189.2" y="30.8">4</text>
<text x="229.2" y="30.8">5</text>
<text x="269.2" y="30.8">6</text>
<text x="309.2" y="30.8">7</text>
<text x="349.2" y="30.8">8</text>
<text x="363.4" y="261">PCSCHEMATIC Automation</text>
<text x="111" y="265.8">Project title:</text>
<text x="135" y="265.8">K2</text>
<text x="251.2" y="265.8">Case no.:</text>
<text x="310.7" y="265.8">Project rev.:</text>
<text x="363.5" y="265.8">Page</text>
<text x="407.5" y="265.8">2</text>
<text x="111" y="270.8">Customer:</text>
<text x="111" y="275.5">Page title:</text>
<text x="135" y="270.8">Annex Engineering</text>
<text x="251.2" y="275.5">Dwg. no.:</text>
<text x="251.2" y="270.8">DCC:</text>
<text x="310.7" y="275.5">Page rev.:</text>
<text x="363.5" y="275.5">Previous page:</text>
<text x="363.5" y="270.8">Scale:</text>
<text x="404.4" y="270.8">1:1</text>
<text x="407.5" y="275.5">1</text>
<text x="111" y="280.8">File name:</text>
<text x="135" y="280.8">K2</text>
<text x="251.2" y="280.8">Eng. (proj/page):</text>
<text x="310.7" y="280.8">Last print:</text>
<text x="346.5" y="280.8">8/7/2020</text>
<text x="363.5" y="280.8">Next page:</text>
<text x="407.5" y="280.8">3</text>
<text x="111" y="285.5">Page ref.:</text>
<text x="251.2" y="285.5">Appr. (date/init):</text>
<text x="310.7" y="285.5">Last edit:</text>
<text x="346.5" y="285.5">8/7/2020</text>
<text x="363.5" y="285.5">Total no. of pages:</text>
<text x="407.5" y="285.5">3</text>
</g>
</svg>
